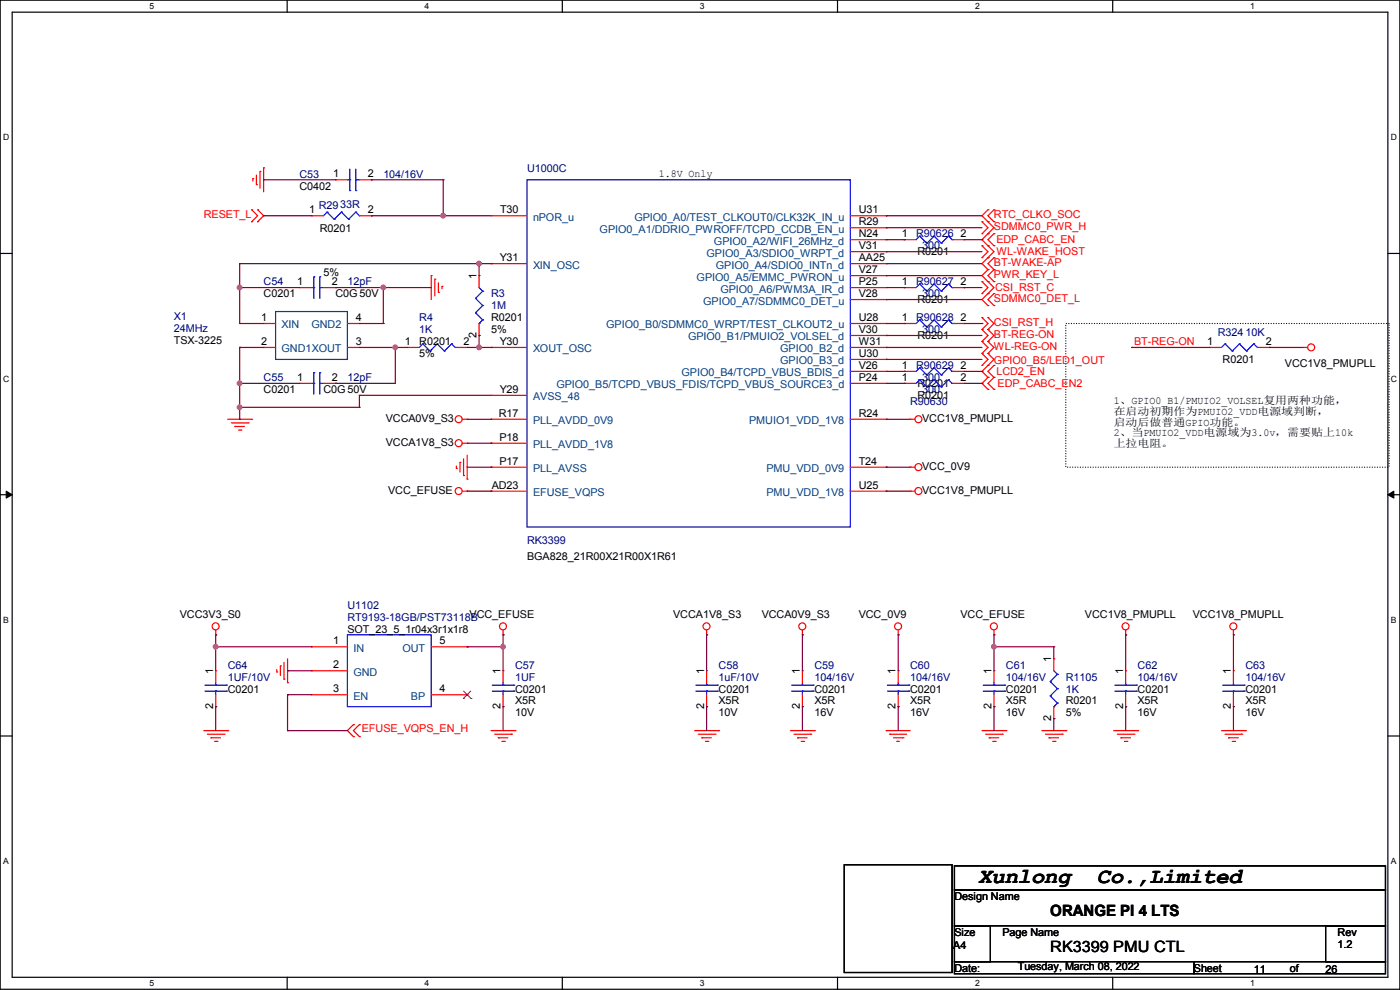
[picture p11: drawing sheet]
<svg xmlns="http://www.w3.org/2000/svg" width="297mm" height="210mm" viewBox="0 0 297 210" stroke-linecap="round" stroke-linejoin="round" font-family="sans-serif">
<g fill="none" stroke="#000" stroke-width=".25">
<path d="M0 0h297v209.8h-297zM2.6 2.6h291.8v204.7h-291.8zM60.9 0v2.6M119.3 0v2.6M177.7 0v2.6M236.1 0v2.6M0 53.8h2.6M294.4 53.8h2.6M0 104.9h2.6M294.4 104.9h2.6M0 156.1h2.6M294.4 156.1h2.6"/>
<path d="M179.1 183.4h22.9v22.9h-22.9zM202.5 183.7h91.4v5.1h-91.4zM202.5 188.8h91.4v7.6h-91.4zM202.5 196.4h7.6v7.6h-7.6zM281.2 196.4h12.7v7.6h-12.7zM60.9 207.3v2.5M119.3 207.3v2.5M177.7 207.3v2.5M202.5 204h50.8v2.5h-50.8zM236.1 207.3v2.5M253.3 204h40.6v2.5h-40.6z"/>
</g>
<path d="M1.3 104.2l1.3 .7-1.3 .8zM294.4 104.9l1.3-.7v1.5z" fill="#000"/>
<path d="M1.3 104.2l1.3 .7-1.3 .8zM294.4 104.9l1.3-.7v1.5z" fill="none" stroke="#000" stroke-width=".21"/>
<path d="M226.1 68.6h68.6v30.5h-68.6z" fill="none" stroke="#000" stroke-width=".25" stroke-dasharray="0 .5"/>
<g fill="none" stroke="#f00" stroke-width=".25">
<path d="M53.6 37.9h.1M53.6 37.9v.5M54.4 39.2h.1M54.4 37.1v2.1M55.2 36.4h.1M55.2 36.4v3.5M55.9 35.6h.1M55.9 35.6v5.1M71.2 38.1h.1M71.2 38.1h2.5M76.2 38.1h2.6M78.8 38.1h.1"/>
<path d="M53.4 44.5h.1M53.4 47h.1M53.4 44.5l1.3 1.3-1.3 1.2M54.7 47h.1M54.7 44.5h.1M54.7 44.5l1.2 1.3-1.2 1.2M66.1 45.8h.1M66.1 45.8h2.5M76.2 45.8h2.6M78.8 45.8h.1M91.5 58.5h.1M91.5 58.5v5"/>
<path d="M92.2 59.2h.1M92.2 59.2v3.6M93 60v2M101.6 58.5h.1M101.6 58.5v2.5M104.2 55.9h.1M104.2 45.8h.1M104.2 55.9h7.6M104.2 45.8h7.6M180.4 50.8h7.6M180.4 55.9h7.6M180.4 45.8h7.6"/>
<path d="M180.4 48.3h7.6M180.4 53.4h7.6M180.4 58.5h7.6M188 45.8h.1M188 48.3h.1M188 50.8h.1M188 55.9h.1M188 53.4h.1M188 58.5h.1M191.8 50.8h.1M191.8 50.8h2.6M202 50.8h2.5"/>
<path d="M204.5 50.8h.1M208.3 49.6h.1M208.3 47h.1M208.3 54.7h.1M208.3 52.1h.1M208.3 59.7h.1M208.3 47l1.3 1.3-1.3 1.3M208.3 52.1l1.3 1.3-1.3 1.3M208.3 59.7l1.3 1.3-1.3 1.3M209.6 47h.1M209.6 44.5h.1M209.6 49.6h.1"/>
<path d="M209.6 57.2h.1M209.6 59.7h.1M209.6 54.7h.1M209.6 52.1h.1M209.6 57.2l-1.3 1.3 2.6 2.5-2.6 2.5 1.3 1.3M209.6 44.5l-1.3 1.3 2.6 2.5-2.6 2.5 2.6 2.6-2.6 2.5 1.3 1.3M210.9 44.5h.1M210.9 47h.1M210.9 59.7h.1M210.9 57.2h.1M210.9 54.7h.1M210.9 52.1h.1"/>
<path d="M210.9 49.6h.1M210.9 44.5l-1.3 1.3 1.3 1.2M210.9 57.2l-1.3 1.3 1.3 1.2M210.9 54.7l-1.3 1.2 1.3 1.3M210.9 49.6l-1.3 1.2 1.3 1.3M55.9 68.6h.1M55.9 73.7h.1M55.9 73.7h2.6M55.9 68.6h2.6M63.5 61h.1M63.5 61h2.6M68.6 61h2.6"/>
<path d="M71.2 61h.1M73.7 73.7h2.5M73.7 68.6h2.5M76.2 73.7h.1M76.2 68.6h.1M86.4 73.7h.1M86.4 73.7h2.5M93 62h.1M93.8 60.7h.1M93.8 60.7v.6M96.6 73.7h2.5M99.1 73.7h.1"/>
<path d="M101.6 71.2h.1M101.6 68.6v2.6M104.2 73.7h.1M104.2 73.7h7.6M180.4 73.7h7.6M180.4 61h7.6M180.4 78.8h7.6M180.4 76.2h7.6M180.4 71.2h7.6M180.4 68.6h7.6M180.4 63.5h7.6M188 78.8h.1"/>
<path d="M188 76.2h.1M188 73.7h.1M188 71.2h.1M188 68.6h.1M188 63.5h.1M188 61h.1M191.8 61h.1M191.8 68.6h.1M191.8 78.8h.1M191.8 61h2.6M191.8 78.8h2.6M191.8 68.6h2.6"/>
<path d="M202 61h2.5M202 78.8h2.5M202 68.6h2.5M204.5 61h.1M204.5 68.6h.1M204.5 78.8h.1M208.3 75h.1M208.3 72.4h.1M208.3 69.9h.1M208.3 67.4h.1M208.3 77.5h.1M208.3 62.3h.1"/>
<path d="M208.3 72.4l1.3 1.3-1.3 1.3M208.3 67.4l1.3 1.2-1.3 1.3M208.3 75l1.3 1.2-1.3 1.3M208.3 69.9l1.3 1.3-1.3 1.2M209.6 64.8h.1M209.6 62.3h.1M209.6 75h.1M209.6 72.4h.1M209.6 69.9h.1M209.6 67.4h.1M209.6 77.5h.1M209.6 72.4l1.3 1.3-1.3 1.3"/>
<path d="M209.6 67.4l1.3 1.2-1.3 1.3M209.6 75l1.3 1.2-2.6 2.6 1.3 1.3M209.6 69.9l1.3 1.3-1.3 1.2M210.9 62.3h.1M210.9 64.8h.1M210.9 77.5h.1M210.9 62.3l-1.3 1.2 1.3 1.3M210.9 77.5l-1.3 1.3 1.3 1.3M256.6 73.7h.1M256.6 73.7h2.5M266.7 73.7h2.6M269.3 73.7h.1"/>
<path d="M276.4 73.7h.1M276.4 73.7h1M48.3 88.9h5.1M49.1 89.7h3.5M49.8 90.5h.1M49.8 90.5h2.1M50.6 91.2h.5M51.1 91.2h.1M52.6 89.7h.1M53.4 88.9h.1M63.5 81.3h.1M63.5 81.3h2.6"/>
<path d="M68.6 81.3h2.6M71.2 81.3h.1M96.8 99.4h.1M96.8 98.8v.6M97.6 98.1h.1M97.6 98.1v2M98.1 94h1M98.1 88.9h1M98.3 97.3v3.6M99.1 94h.1M99.1 88.9h.1M99.1 96.6v5"/>
<path d="M104.2 99.1h.1M104.2 88.9h.1M104.2 94h.1M104.2 83.9h.1M104.2 94h7.6M104.2 99.1h7.6M104.2 88.9h7.6M104.2 83.9h7.6M180.4 99.1h7.6M180.4 88.9h7.6M180.4 81.3h7.6M188 81.3h.1"/>
<path d="M188 88.9h.1M188 99.1h.1M191.8 81.3h.1M191.8 81.3h2.6M193.1 99.1h.1M193.1 88.9h.1M193.1 99.1h1M193.1 88.9h1M202 81.3h2.5M204.5 81.3h.1M209.6 80.1h.1M209.6 82.6h.1"/>
<path d="M209.6 80.1l-1.3 1.2 1.3 1.3M210.9 80.1h.1M210.9 82.6h.1M210.9 80.1l-1.3 1.2 1.3 1.3M98.1 104.2h1M98.3 100.9h.1M99.1 101.6h.1M99.1 104.2h.1M104.2 104.2h.1M104.2 104.2h7.6M180.4 104.2h7.6M188 104.2h.1"/>
<path d="M193.1 104.2h.1M193.1 104.2h1M45.8 134.7h.1M45.8 133.6v1.1M61 139.7v5.1M66.1 137.2h.1M66.1 137.2h7.6M91.5 137.2h7.6M99.1 137.2h.1M106.7 134.7h.1M106.7 133.6v1.1M149.9 134.7h.1"/>
<path d="M149.9 133.6v1.1M170.2 134.7h.1M170.2 133.6v1.1M190.5 134.7h.1M190.5 133.6v1.1M210.9 134.7h.1M210.9 133.6v1.1M223.6 139.7h.1M223.6 139.7v2.6M238.8 134.7h.1M238.8 133.6v1.1M261.7 134.7h.1"/>
<path d="M261.7 133.6v1.1M43.2 155h5.1M44 155.7h3.5M44.7 156.5h.1M44.7 156.5h2.1M45.5 157.3h.5M45.8 142.3h.1M45.8 149.9h.1M45.8 142.3v2.5M45.8 147.4v2.5M46 157.3h.1M47.5 155.7h.1"/>
<path d="M48.3 155h.1M58.7 142.5h.1M58.7 142v.5M59.5 141.3h.1M59.5 141.3v2M60.2 144.1h.1M60.2 140.5v3.6M61 144.8h.1M66.1 142.3h.1M66.1 147.4h.1M66.1 142.3h7.6M66.1 147.4h7.6"/>
<path d="M75 153.7h.1M75 156.3h.1M75 153.7l-1.3 1.3 1.3 1.3M76.2 156.3h.1M76.2 153.7h.1M76.2 153.7l-1.2 1.3 1.2 1.3M91.5 147.4h7.6M99.1 147.4h.1M104.2 155h5.1M104.9 155.7h3.6M105.7 156.5h.1M105.7 156.5h2"/>
<path d="M106.5 157.3h.5M106.7 142.3h.1M106.7 149.9h.1M106.7 142.3v2.5M106.7 147.4v2.5M107 157.3h.1M108.5 155.7h.1M109.3 155h.1M147.4 155h5M148.1 155.7h3.6M148.9 156.5h.1M148.9 156.5h2"/>
<path d="M149.6 157.3h.6M149.9 142.3h.1M149.9 149.9h.1M149.9 142.3v2.5M149.9 147.4v2.5M150.2 157.3h.1M151.7 155.7h.1M152.4 155h.1M167.7 155h5.1M168.4 155.7h3.6M169.2 156.5h.1M169.2 156.5h2"/>
<path d="M170 157.3h.5M170.2 142.3h.1M170.2 149.9h.1M170.2 142.3v2.5M170.2 147.4v2.5M170.5 157.3h.1M172 155.7h.1M172.8 155h.1M188 155h.1M188 155h5.1M188.8 155.7h.1M188.8 155.7h3.5"/>
<path d="M189.5 156.5h2.1M190.3 157.3h.1M190.3 157.3h.5M190.5 142.3h.1M190.5 149.9h.1M190.5 142.3v2.5M190.5 147.4v2.5M191.6 156.5h.1M208.3 155h5.1M209.1 155.7h3.5M209.8 156.5h.1M209.8 156.5h2.1"/>
<path d="M210.6 157.3h.5M210.9 142.3h.1M210.9 149.9h.1M210.9 142.3v2.5M210.9 147.4v2.5M211.1 157.3h.1M212.6 155.7h.1M213.4 155h.1M221 155h5.1M221.8 155.7h3.5M222.5 156.5h.1M222.5 156.5h2.1"/>
<path d="M223.3 157.3h.5M223.6 152.4h.1M223.6 149.9v2.5M223.8 157.3h.1M225.3 155.7h.1M226.1 155h.1M236.3 155h5M237 155.7h3.6M237.8 156.5h.1M237.8 156.5h2M238.5 157.3h.6M238.8 142.3h.1"/>
<path d="M238.8 149.9h.1M238.8 142.3v2.5M238.8 147.4v2.5M239.1 157.3h.1M240.6 155.7h.1M241.3 155h.1M259.1 155h5.1M259.9 155.7h3.5M260.6 156.5h.1M260.6 156.5h2.1M261.4 157.3h.5M261.7 142.3h.1"/>
<path d="M261.7 149.9h.1M261.7 142.3v2.5M261.7 147.4v2.5M261.9 157.3h.1M263.4 155.7h.1M264.2 155h.1"/>
<circle cx="278.2" cy="73.7" r=".74"/>
<circle cx="97.3" cy="88.9" r=".74"/>
<circle cx="97.3" cy="94" r=".74"/>
<circle cx="194.8" cy="88.9" r=".74"/>
<circle cx="194.8" cy="99.1" r=".74"/>
<circle cx="97.3" cy="104.2" r=".74"/>
<circle cx="194.8" cy="104.2" r=".74"/>
<circle cx="45.7" cy="132.9" r=".74"/>
<circle cx="106.7" cy="132.9" r=".74"/>
<circle cx="149.9" cy="132.9" r=".74"/>
<circle cx="170.2" cy="132.9" r=".74"/>
<circle cx="190.5" cy="132.9" r=".74"/>
<circle cx="210.8" cy="132.9" r=".74"/>
<circle cx="238.8" cy="132.9" r=".74"/>
<circle cx="261.6" cy="132.9" r=".74"/>
</g>
<g fill="none" stroke="#00f" stroke-width=".25">
<path d="M73.7 38.1h.5M74.2 38.1h.1M74.2 35.9v4.5M75.5 38.1h.1M75.5 38.1h.7M75.5 35.9v4.5M111.8 38.1h68.6v73.7h-68.6zM66.6 58.7h.1M66.6 58.7v4.6M67.9 58.7h.1M67.9 58.7v4.6M69.4 45h.1"/>
<path d="M69.4 45l-.8 .8M69.4 45l1.5 1.5M70.9 46.5h.1M72.4 45h.1M72.4 45l-1.5 1.5M72.4 45l1.6 1.5M74 46.5h.1M74.2 40.4h.1M75.5 40.4h.1M75.5 45h.1M75.5 45l-1.5 1.5M75.5 45l.7 .8"/>
<path d="M76.2 45.8h.1M195.1 50.1h.1M195.1 50.1l-.7 .7M195.1 50.1l1.5 1.5M196.6 51.6h.1M198.2 50.1h.1M198.2 50.1l-1.6 1.5M198.2 50.1l1.5 1.5M199.7 51.6h.1M201.2 50.1h.1M201.2 50.1l-1.5 1.5M201.2 50.1l.8 .7"/>
<path d="M202 50.8h.1M58.5 66.1h15.2v10.1h-15.2zM66.1 61h.5M66.6 61h.1M66.6 79h.1M66.6 79v4.6M67.9 61h.1M67.9 79h.1M67.9 61h.7M67.9 79v4.6M89.7 72.9h.1M89.7 72.9l-.8 .8"/>
<path d="M89.7 72.9l1.5 1.6M91.2 74.5h.1M92.8 72.9h.1M92.8 72.9l-1.6 1.6M92.8 72.9l1.5 1.6M94.3 74.5h.1M95.8 72.9h.1M95.8 72.9l-1.5 1.6M95.8 72.9l.8 .8M96.6 73.7h.1M100.9 63.3h.1M100.9 66.3h.1"/>
<path d="M100.9 63.3l1.5 1.5M100.9 66.3l1.5 1.6M101.6 68.6h.1M101.6 61l.8 .8M102.4 61.8h.1M102.4 64.8h.1M102.4 67.9h.1M102.4 61.8l-1.5 1.5M102.4 64.8l-1.5 1.5M102.4 67.9l-.8 .7M195.1 60.2h.1M195.1 67.9h.1"/>
<path d="M195.1 78h.1M195.1 60.2l-.7 .8M195.1 60.2l1.5 1.6M195.1 67.9l-.7 .7M195.1 67.9l1.5 1.5M195.1 78l-.7 .8M195.1 78l1.5 1.5M196.6 61.8h.1M196.6 69.4h.1M196.6 79.5h.1M198.2 60.2h.1M198.2 67.9h.1"/>
<path d="M198.2 78h.1M198.2 60.2l-1.6 1.6M198.2 60.2l1.5 1.6M198.2 67.9l-1.6 1.5M198.2 67.9l1.5 1.5M198.2 78l-1.6 1.5M198.2 78l1.5 1.5M199.7 61.8h.1M199.7 69.4h.1M199.7 79.5h.1M201.2 60.2h.1M201.2 67.9h.1"/>
<path d="M201.2 78h.1M201.2 60.2l-1.5 1.6M201.2 60.2l.8 .8M201.2 67.9l-1.5 1.5M201.2 67.9l.8 .7M201.2 78l-1.5 1.5M201.2 78l.8 .8M202 61h.1M202 68.6h.1M202 78.8h.1M259.9 72.9h.1M259.9 72.9l-.8 .8"/>
<path d="M259.9 72.9l1.5 1.6M261.4 74.5h.1M262.9 72.9h.1M262.9 72.9l-1.5 1.6M262.9 72.9l1.6 1.6M264.5 74.5h.1M266 72.9h.1M266 72.9l-1.5 1.6M266 72.9l.7 .8M266.7 73.7h.1M66.1 81.3h.5M66.6 81.3h.1"/>
<path d="M67.9 81.3h.1M67.9 81.3h.7M195.1 80.6h.1M195.1 80.6l-.7 .7M195.1 80.6l1.5 1.5M196.6 82.1h.1M198.2 80.6h.1M198.2 80.6l-1.6 1.5M198.2 80.6l1.5 1.5M199.7 82.1h.1M201.2 80.6h.1M201.2 80.6l-1.5 1.5"/>
<path d="M201.2 80.6l.8 .7M202 81.3h.1M73.7 134.7h17.8v15.2h-17.8zM43.5 146.6h4.5M43.5 145.3h4.5M45.8 145.3h.1M45.8 146.6h.1M45.8 144.8v.5M45.8 146.6v.8M48 146.6h.1M48 145.3h.1M104.4 146.6h4.6"/>
<path d="M104.4 145.3h4.6M106.7 145.3h.1M106.7 146.6h.1M106.7 144.8v.5M106.7 146.6v.8M109 146.6h.1M109 145.3h.1M147.6 146.6h4.6M147.6 145.3h4.6M149.9 145.3h.1M149.9 146.6h.1M149.9 144.8v.5"/>
<path d="M149.9 146.6v.8M152.2 146.6h.1M152.2 145.3h.1M167.9 146.6h4.6M167.9 145.3h4.6M170.2 145.3h.1M170.2 146.6h.1M170.2 144.8v.5M170.2 146.6v.8M172.5 146.6h.1M172.5 145.3h.1M188.3 146.6h4.5"/>
<path d="M188.3 145.3h4.5M190.5 145.3h.1M190.5 146.6h.1M190.5 144.8v.5M190.5 146.6v.8M192.8 146.6h.1M192.8 145.3h.1M208.6 146.6h4.5M208.6 145.3h4.5M210.9 145.3h.1M210.9 146.6h.1M210.9 144.8v.5"/>
<path d="M210.9 146.6v.8M213.1 146.6h.1M213.1 145.3h.1M222.8 144.6h.1M222.8 147.6h.1M222.8 144.6l1.5 1.5M222.8 147.6l1.5 1.5M223.6 149.9h.1M223.6 142.3l.7 .7M224.3 143h.1M224.3 146.1h.1M224.3 149.1h.1"/>
<path d="M224.3 143l-1.5 1.6M224.3 146.1l-1.5 1.5M224.3 149.1l-.7 .8M236.5 146.6h4.6M236.5 145.3h4.6M238.8 145.3h.1M238.8 146.6h.1M238.8 144.8v.5M238.8 146.6v.8M241.1 146.6h.1M241.1 145.3h.1M259.4 146.6h4.5"/>
<path d="M259.4 145.3h4.5M261.7 145.3h.1M261.7 146.6h.1M261.7 144.8v.5M261.7 146.6v.8M263.9 146.6h.1M263.9 145.3h.1"/>
</g>
<path d="M98.3 148.2h.1M98.3 146.6l1.6 1.6M99.9 146.6l-1.6 1.6M99.9 148.2h.1" fill="none" stroke="#804000" stroke-width=".21"/>
<path d="M99.1 73.7h2.5M101.6 71.2h.1M101.6 73.7h.1M101.6 71.2v2.5M170.2 134.7h.1M170.2 134.7v7.6M190.5 134.7h.1M190.5 134.7v7.6M170.2 149.9h.1M170.2 149.9v5.1M190.5 149.9h.1M190.5 149.9v5.1" fill="none" stroke="#800040" stroke-width=".25"/>
<circle cx="101.6" cy="73.7" r=".49" fill="#f0f"/>
<circle cx="101.6" cy="73.7" r=".49" fill="none" stroke="#f0f" stroke-width=".25"/>
<path d="M76.2 73.7h10.2M83.9 73.7h.1M99.1 99.1h5.1M104.2 99.1h.1" fill="none" stroke="#800040" stroke-width=".25"/>
<circle cx="83.8" cy="73.7" r=".49" fill="#f0f"/>
<circle cx="83.8" cy="73.7" r=".49" fill="none" stroke="#f0f" stroke-width=".25"/>
<path d="M50.8 55.9h50.8M101.6 55.9h.1M71.2 81.3h.1M71.2 81.3h12.7" fill="none" stroke="#800040" stroke-width=".25"/>
<circle cx="101.6" cy="55.9" r=".49" fill="#f0f"/>
<circle cx="101.6" cy="55.9" r=".49" fill="none" stroke="#f0f" stroke-width=".25"/>
<path d="M50.8 73.7h.1M50.8 73.7v7.6M83.9 73.7h.1M83.9 73.7v7.6M50.8 81.3h.1M50.8 81.3h12.7" fill="none" stroke="#800040" stroke-width=".25"/>
<circle cx="50.8" cy="81.3" r=".49" fill="#f0f"/>
<circle cx="50.8" cy="81.3" r=".49" fill="none" stroke="#f0f" stroke-width=".25"/>
<path d="M50.8 61h.1M50.8 61v7.6" fill="none" stroke="#800040" stroke-width=".25"/>
<circle cx="50.8" cy="61" r=".49" fill="#f0f"/>
<circle cx="50.8" cy="61" r=".49" fill="none" stroke="#f0f" stroke-width=".25"/>
<path d="M50.8 55.9h.1M50.8 55.9v5.1M50.8 61h.1M50.8 61h12.7M71.2 61h.1M71.2 61h10.1" fill="none" stroke="#800040" stroke-width=".25"/>
<circle cx="81.3" cy="61" r=".49" fill="#f0f"/>
<circle cx="81.3" cy="61" r=".49" fill="none" stroke="#f0f" stroke-width=".25"/>
<g fill="none" stroke="#800040" stroke-width=".25">
<path d="M55.9 38.1h.1M55.9 38.1h15.3M78.8 38.1h.1M78.8 38.1h15.2M94 38.1h.1M94 38.1v7.7M94 45.8h.1M94 45.8h10.2M101.6 55.9h.1M101.6 55.9v2.6M101.6 55.9h2.6M104.2 55.9h.1"/>
<path d="M188 45.8h.1M188 58.5h.1M188 45.8h20.3M188 58.5h20.3M81.3 61h.1M81.3 61h10.2M188 63.5h.1M188 63.5h20.3"/>
</g>
<circle cx="94" cy="45.7" r=".49" fill="#f0f"/>
<circle cx="94" cy="45.7" r=".49" fill="none" stroke="#f0f" stroke-width=".25"/>
<g fill="none" stroke="#800040" stroke-width=".25">
<path d="M188 48.3h.1M188 48.3h20.3M50.8 73.7h.1M50.8 68.6h.1M50.8 68.6h5.1M50.8 73.7h5.1M76.2 68.6h5.1M81.3 68.6h.1M81.3 61h.1M81.3 61v7.6M188 71.2h.1M188 71.2h20.3"/>
<path d="M50.8 86.4h.1M50.8 81.3v5.1M99.1 94h5.1M99.1 88.9h5.1M104.2 94h.1M104.2 88.9h.1M188 99.1h.1M188 88.9h.1M188 99.1h5.1M188 88.9h5.1M99.1 104.2h5.1M104.2 104.2h.1"/>
<path d="M188 104.2h.1M188 104.2h5.1M149.9 134.7h.1M149.9 134.7v7.6M210.9 134.7h.1M210.9 137.2h.1M210.9 134.7v2.5M210.9 137.2h12.7M238.8 134.7h.1M238.8 134.7v7.6M149.9 149.9h.1M149.9 149.9v5.1"/>
<path d="M210.9 149.9h.1M210.9 149.9v5.1M238.8 149.9h.1M238.8 149.9v5.1"/>
</g>
<circle cx="210.8" cy="137.2" r=".49" fill="#f0f"/>
<circle cx="210.8" cy="137.2" r=".49" fill="none" stroke="#f0f" stroke-width=".25"/>
<path d="M50.8 86.4h.1M50.8 86.4h25.4M76.2 83.9h.1M76.2 86.4h.1M76.2 83.9h28M76.2 83.9v2.5M210.9 137.2h.1M210.9 137.2v5.1M223.6 137.2h.1M223.6 137.2v2.5M223.6 152.4h.1M223.6 152.4v2.6" fill="none" stroke="#800040" stroke-width=".25"/>
<circle cx="50.8" cy="86.4" r=".49" fill="#f0f"/>
<circle cx="50.8" cy="86.4" r=".49" fill="none" stroke="#f0f" stroke-width=".25"/>
<g fill="none" stroke="#800040" stroke-width=".25">
<path d="M50.8 88.9h.1M50.8 86.4v2.5M45.8 137.2h.1M45.8 137.2v5.1M45.8 137.2h20.3M261.7 134.7h.1M261.7 134.7v7.6M61 155h.1M61 147.4h.1M61 155h12.7M61 147.4h5.1M61 147.4v7.6"/>
<path d="M261.7 149.9h.1M261.7 149.9v5.1"/>
</g>
<circle cx="45.7" cy="137.2" r=".49" fill="#f0f"/>
<circle cx="45.7" cy="137.2" r=".49" fill="none" stroke="#f0f" stroke-width=".25"/>
<path d="M99.1 137.2h.1M99.1 137.2h7.6M106.7 137.2h.1M106.7 134.7h.1M106.7 134.7v7.6M45.8 149.9h.1M45.8 149.9v5.1M61 142.3h.1M61 142.3h5.1M106.7 149.9h.1M106.7 149.9v5.1" fill="none" stroke="#800040" stroke-width=".25"/>
<circle cx="106.7" cy="137.2" r=".49" fill="#f0f"/>
<circle cx="106.7" cy="137.2" r=".49" fill="none" stroke="#f0f" stroke-width=".25"/>
<g fill="none" stroke="#800040" stroke-width=".25">
<path d="M55.9 45.8h.1M55.9 45.8h10.2M78.8 45.8h.1M78.8 45.8h15.2M188 55.9h.1M188 53.4h.1M188 55.9h20.3M188 53.4h20.3M188 50.8h3.8M191.8 50.8h.1M204.5 50.8h3.8M208.3 50.8h.1"/>
<path d="M101.6 73.7h2.6M104.2 73.7h.1M188 73.7h.1M188 76.2h.1M188 73.7h20.3M188 68.6h3.8M188 76.2h20.3M188 78.8h3.8M188 61h3.8M191.8 68.6h.1M191.8 78.8h.1M191.8 61h.1"/>
<path d="M204.5 61h.1M204.5 68.6h3.8M204.5 78.8h3.8M204.5 61h3.8M208.3 68.6h.1M208.3 78.8h.1M240.1 73.7h.1M240.1 73.7h16.5M269.3 73.7h.1M269.3 73.7h7.1M188 81.3h3.8M191.8 81.3h.1"/>
<path d="M204.5 81.3h3.8M208.3 81.3h.1M45.8 134.7h.1M45.8 134.7v2.5"/>
</g>
<circle cx="101.6" cy="73.7" r=".49" fill="#f0f"/>
<circle cx="101.6" cy="73.7" r=".49" fill="none" stroke="#f0f" stroke-width=".25"/>
<circle cx="83.8" cy="73.7" r=".49" fill="#f0f"/>
<circle cx="83.8" cy="73.7" r=".49" fill="none" stroke="#f0f" stroke-width=".25"/>
<circle cx="101.6" cy="55.9" r=".49" fill="#f0f"/>
<circle cx="101.6" cy="55.9" r=".49" fill="none" stroke="#f0f" stroke-width=".25"/>
<circle cx="50.8" cy="81.3" r=".49" fill="#f0f"/>
<circle cx="50.8" cy="81.3" r=".49" fill="none" stroke="#f0f" stroke-width=".25"/>
<circle cx="50.8" cy="61" r=".49" fill="#f0f"/>
<circle cx="50.8" cy="61" r=".49" fill="none" stroke="#f0f" stroke-width=".25"/>
<circle cx="81.3" cy="61" r=".49" fill="#f0f"/>
<circle cx="81.3" cy="61" r=".49" fill="none" stroke="#f0f" stroke-width=".25"/>
<circle cx="94" cy="45.7" r=".49" fill="#f0f"/>
<circle cx="94" cy="45.7" r=".49" fill="none" stroke="#f0f" stroke-width=".25"/>
<circle cx="210.8" cy="137.2" r=".49" fill="#f0f"/>
<circle cx="210.8" cy="137.2" r=".49" fill="none" stroke="#f0f" stroke-width=".25"/>
<circle cx="50.8" cy="86.4" r=".49" fill="#f0f"/>
<circle cx="50.8" cy="86.4" r=".49" fill="none" stroke="#f0f" stroke-width=".25"/>
<circle cx="45.7" cy="137.2" r=".49" fill="#f0f"/>
<circle cx="45.7" cy="137.2" r=".49" fill="none" stroke="#f0f" stroke-width=".25"/>
<circle cx="106.7" cy="137.2" r=".49" fill="#f0f"/>
<circle cx="106.7" cy="137.2" r=".49" fill="none" stroke="#f0f" stroke-width=".25"/>
<g font-size="4.6">
<text x="207.6" y="187.3">Xunlong</text>
<text x="232.7" y="187.3">Co.,Limited</text>
</g>
<g font-size="3.3">
<text x="222.8" y="194.4">ORANGE PI 4 LTS</text>
<text x="222.8" y="201.9">RK3399 PMU CTL</text>
</g>
<g font-size="2.3" fill="#000080">
<text x="63.5" y="37.7">C53</text>
<text x="81.3" y="37.7">104/16V</text>
<text x="111.8" y="36.4">U1000C</text>
<text x="67.6" y="44.3">R2933R</text>
<text x="194.4" y="50.4">R90626</text>
<text x="195.6" y="52.9">300</text>
<text x="55.9" y="60.5">C54</text>
<text x="73.7" y="60.5">12pF</text>
<text x="104.2" y="63.1">R3</text>
<text x="104.2" y="65.6">1M</text>
<text x="194.4" y="60.5">R90627</text>
<text x="195.6" y="63.1">300</text>
<text x="36.9" y="67.9">X1</text>
<text x="36.9" y="70.4">24MHz</text>
<text x="88.9" y="68.2">R4</text>
<text x="88.9" y="70.7">1K</text>
<text x="194.4" y="68.2">R90628</text>
<text x="195.6" y="70.7">300</text>
<text x="258.4" y="71.2">R32410K</text>
<text x="55.9" y="80.9">C55</text>
<text x="73.7" y="80.9">12pF</text>
<text x="194.4" y="78.3">R90629</text>
<text x="195.6" y="80.9">300</text>
<text x="195.6" y="83.4">300</text>
<text x="193.1" y="85.9">R90630</text>
<text x="111.8" y="115.4">RK3399</text>
<text x="73.7" y="129.1">U1102</text>
<text x="73.7" y="131.7">RT9193-18GB/PST73118VCC_EFUSE</text>
<text x="99.9" y="131.7">B</text>
<text x="48.3" y="141.8">C64</text>
<text x="109.3" y="141.8">C57</text>
<text x="152.4" y="141.8">C58</text>
<text x="172.8" y="141.8">C59</text>
<text x="193.1" y="141.8">C60</text>
<text x="213.4" y="141.8">C61</text>
<text x="241.3" y="141.8">C62</text>
<text x="264.2" y="141.8">C63</text>
<text x="48.3" y="144.4">1UF/10V</text>
<text x="109.3" y="144.4">1UF</text>
<text x="152.4" y="144.4">1uF/10V</text>
<text x="172.8" y="144.4">104/16V</text>
<text x="193.1" y="144.4">104/16V</text>
<text x="213.4" y="144.4">104/16V</text>
<text x="226.1" y="144.4">R1105</text>
<text x="226.1" y="146.9">1K</text>
<text x="241.3" y="144.4">104/16V</text>
<text x="264.2" y="144.4">104/16V</text>
</g>
<g font-size="2.3">
<text x="63.5" y="40.2">C0402</text>
<text x="70.7" y="37.6">1</text>
<text x="78" y="37.6">2</text>
<text x="139.7" y="37.5">1.8V Only</text>
<text x="65.6" y="45.2">1</text>
<text x="78" y="45.2">2</text>
<text x="106.1" y="45.2">T30</text>
<text x="182.2" y="45.2">U31</text>
<text x="182.2" y="47.8">R29</text>
<text x="67.9" y="49.1">R0201</text>
<text x="182.2" y="50.3">N24</text>
<text x="182.2" y="52.8">V31</text>
<text x="191.3" y="50.3">1</text>
<text x="203.8" y="50.3">2</text>
<text x="68.6" y="58.5">5%</text>
<text x="101.1" y="59.2" transform="rotate(-90 101.1 59.2)">1</text>
<text x="106" y="55.4">Y31</text>
<text x="182.2" y="55.4">AA25</text>
<text x="182.2" y="57.9">V27</text>
<text x="194.6" y="54.2">R0201</text>
<text x="55.9" y="63.1">C0201</text>
<text x="63" y="60.5">1</text>
<text x="70.4" y="60.5">2</text>
<text x="71.2" y="63.1">C0G50V</text>
<text x="182.2" y="63">V28</text>
<text x="182.2" y="60.5">P25</text>
<text x="191.3" y="60.5">1</text>
<text x="194.6" y="64.3">R0201</text>
<text x="203.8" y="60.5">2</text>
<text x="55.4" y="68.1">1</text>
<text x="75.5" y="68.1">4</text>
<text x="101.1" y="71.7" transform="rotate(-90 101.1 71.7)">2</text>
<text x="104.2" y="68.2">R0201</text>
<text x="104.2" y="70.7">5%</text>
<text x="182.2" y="70.6">V30</text>
<text x="182.2" y="68.1">U28</text>
<text x="191.3" y="68.1">1</text>
<text x="194.6" y="72">R0201</text>
<text x="203.8" y="68.1">2</text>
<text x="36.9" y="73">TSX-3225</text>
<text x="55.4" y="73.2">2</text>
<text x="75.5" y="73.2">3</text>
<text x="85.9" y="73.2">1</text>
<text x="88.9" y="73.2">R0201</text>
<text x="88.9" y="75.8">5%</text>
<text x="98.3" y="73.2">2</text>
<text x="106" y="73.2">Y30</text>
<text x="182.2" y="75.7">U30</text>
<text x="182.2" y="73.2">W31</text>
<text x="256.1" y="73.2">1</text>
<text x="259.4" y="77">R0201</text>
<text x="268.5" y="73.2">2</text>
<text x="272.6" y="77.8">VCC1V8_PMUPLL</text>
<text x="55.9" y="83.4">C0201</text>
<text x="63" y="80.8">1</text>
<text x="68.6" y="83.4">C0G50V</text>
<text x="70.4" y="80.8">2</text>
<text x="106" y="83.3">Y29</text>
<text x="182.2" y="78.2">V26</text>
<text x="182.2" y="80.8">P24</text>
<text x="191.3" y="78.2">1</text>
<text x="191.3" y="80.8">1</text>
<text x="194.6" y="82.1">R0201</text>
<text x="203.8" y="78.2">2</text>
<text x="203.8" y="80.8">2</text>
<text x="81.8" y="89.5">VCCA0V9_S3</text>
<text x="105.8" y="88.4">R17</text>
<text x="182.2" y="88.4">R24</text>
<text x="194.6" y="84.7">R0201</text>
<text x="195.6" y="89.5">VCC1V8_PMUPLL</text>
<text x="236.3" y="85.7">1、GPIO0_B1/PMUIO2_VOLSEL复用两种功能，</text>
<text x="236.3" y="88">在启动初期作为PMUIO2_VDD电源域判断，</text>
<text x="81.8" y="94.6">VCCA1V8_S3</text>
<text x="106" y="93.5">P18</text>
<text x="236.3" y="90.3">启动后做普通GPIO功能。</text>
<text x="236.3" y="92.6">2、当PMUIO2_VDD电源域为3.0v，需要贴上10k</text>
<text x="236.3" y="94.9">上拉电阻。</text>
<text x="106" y="98.6">P17</text>
<text x="182.2" y="98.6">T24</text>
<text x="195.6" y="99.7">VCC_0V9</text>
<text x="82.3" y="104.7">VCC_EFUSE</text>
<text x="104.3" y="103.6">AD23</text>
<text x="182.2" y="103.6">U25</text>
<text x="195.6" y="104.7">VCC1V8_PMUPLL</text>
<text x="111.8" y="118.7">BGA828_21R00X21R00X1R61</text>
<text x="38.1" y="131.1">VCC3V3_S0</text>
<text x="142.8" y="131.1">VCCA1V8_S3</text>
<text x="161.6" y="131.1">VCCA0V9_S3</text>
<text x="182.2" y="131.1">VCC_0V9</text>
<text x="203.8" y="131.1">VCC_EFUSE</text>
<text x="230.2" y="131.1">VCC1V8_PMUPLL</text>
<text x="253" y="131.1">VCC1V8_PMUPLL</text>
<text x="70.7" y="136.7">1</text>
<text x="73.7" y="134.2">SOT_23_5_1r04x3r1x1r8</text>
<text x="93.3" y="136.7">5</text>
<text x="45.2" y="143" transform="rotate(-90 45.2 143)">1</text>
<text x="70.7" y="141.7">2</text>
<text x="106.2" y="143" transform="rotate(-90 106.2 143)">1</text>
<text x="149.4" y="143" transform="rotate(-90 149.4 143)">1</text>
<text x="169.7" y="143" transform="rotate(-90 169.7 143)">1</text>
<text x="190" y="143" transform="rotate(-90 190 143)">1</text>
<text x="210.3" y="143" transform="rotate(-90 210.3 143)">1</text>
<text x="223" y="140.5" transform="rotate(-90 223 140.5)">1</text>
<text x="238.3" y="143" transform="rotate(-90 238.3 143)">1</text>
<text x="261.1" y="143" transform="rotate(-90 261.1 143)">1</text>
<text x="48.3" y="146.9">C0201</text>
<text x="70.7" y="146.8">3</text>
<text x="93.3" y="146.8">4</text>
<text x="109.3" y="146.9">C0201</text>
<text x="109.3" y="149.4">X5R</text>
<text x="152.4" y="146.9">C0201</text>
<text x="152.4" y="149.4">X5R</text>
<text x="172.8" y="146.9">C0201</text>
<text x="172.8" y="149.4">X5R</text>
<text x="193.1" y="146.9">C0201</text>
<text x="193.1" y="149.4">X5R</text>
<text x="213.4" y="146.9">C0201</text>
<text x="213.4" y="149.4">X5R</text>
<text x="226.1" y="149.4">R0201</text>
<text x="241.3" y="146.9">C0201</text>
<text x="241.3" y="149.4">X5R</text>
<text x="264.2" y="146.9">C0201</text>
<text x="264.2" y="149.4">X5R</text>
<text x="45.2" y="150.4" transform="rotate(-90 45.2 150.4)">2</text>
<text x="106.2" y="150.4" transform="rotate(-90 106.2 150.4)">2</text>
<text x="109.3" y="152">10V</text>
<text x="149.4" y="150.4" transform="rotate(-90 149.4 150.4)">2</text>
<text x="152.4" y="152">10V</text>
<text x="169.7" y="150.4" transform="rotate(-90 169.7 150.4)">2</text>
<text x="172.8" y="152">16V</text>
<text x="190" y="150.4" transform="rotate(-90 190 150.4)">2</text>
<text x="193.1" y="152">16V</text>
<text x="210.3" y="150.4" transform="rotate(-90 210.3 150.4)">2</text>
<text x="213.4" y="152">16V</text>
<text x="223" y="153" transform="rotate(-90 223 153)">2</text>
<text x="226.1" y="152">5%</text>
<text x="238.3" y="150.4" transform="rotate(-90 238.3 150.4)">2</text>
<text x="241.3" y="152">16V</text>
<text x="261.1" y="150.4" transform="rotate(-90 261.1 150.4)">2</text>
<text x="264.2" y="152">16V</text>
<text x="202.5" y="190.8">Design Name</text>
<text x="202.2" y="201.3">A4</text>
<text x="202.5" y="198.5">Size</text>
<text x="212.6" y="198.5">Page Name</text>
<text x="283.8" y="198.5">Rev</text>
<text x="283.8" y="201">1.2</text>
<text x="202.5" y="206.1">Date:</text>
<text x="215.9" y="205.8">Tuesday, March 08, 2022</text>
<text x="253.3" y="206.1">Sheet</text>
<text x="266" y="206.3">11</text>
<text x="273.6" y="206.1">of</text>
<text x="281.2" y="206.3">26</text>
</g>
<g font-size="2.3" fill="#f00">
<text x="43.2" y="46.3">RESET_L</text>
<text x="210.9" y="46.3">RTC_CLKO_SOC</text>
<text x="210.9" y="48.9">SDMMC0_PWR_H</text>
<text x="211.4" y="51.6">EDP_CABC_EN</text>
<text x="210.9" y="59">PWR_KEY_L</text>
<text x="210.9" y="56.5">BT-WAKE-AP</text>
<text x="211.4" y="54.2">WL-WAKE_HOST</text>
<text x="210.9" y="64.1">SDMMC0_DET_L</text>
<text x="211.1" y="61.8">CSI_RST_C</text>
<text x="210.9" y="69.2">CSI_RST_H</text>
<text x="210.9" y="71.7">BT-REG-ON</text>
<text x="210.9" y="74.3">WL-REG-ON</text>
<text x="210.9" y="77.3">GPIO0_B5/LED1_OUT</text>
<text x="240.6" y="73.2">BT-REG-ON</text>
<text x="211.4" y="79.6">LCD2_EN</text>
<text x="211.6" y="82.1">EDP_CABC_E</text>
<text x="226.7" y="82.1">N2</text>
<text x="76.8" y="155.3">EFUSE_VQPS_EN_H</text>
</g>
<g font-size="2.3" fill="#004080">
<text x="113.1" y="46.8">nPOR_u</text>
<text x="134.6" y="46.8">GPIO0_A0/TEST_CLKOUT0/CLK32K_IN_u</text>
<text x="127.2" y="49.4">GPIO0_A1/DDRIO_PWROFF/TCPD_CCDB_EN_u</text>
<text x="151.5" y="51.9">GPIO0_A2/WIFI_26MHz_d</text>
<text x="113.1" y="57">XIN_OSC</text>
<text x="147.8" y="59.5">GPIO0_A5/EMMC_PWRON_u</text>
<text x="149.9" y="54.4">GPIO0_A3/SDIO0_WRPT_d</text>
<text x="151.8" y="57">GPIO0_A4/SDIO0_INTn_d</text>
<text x="149.2" y="64.6">GPIO0_A7/SDMMC0_DET_u</text>
<text x="152.8" y="62.1">GPIO0_A6/PWM3A_IR_d</text>
<text x="59.7" y="69.7">XIN</text>
<text x="66.1" y="69.7">GND2</text>
<text x="128.6" y="69.7">GPIO0_B0/SDMMC0_WRPT/TEST_CLKOUT2_u</text>
<text x="59.7" y="74.8">GND1XOUT</text>
<text x="113.1" y="74.8">XOUT_OSC</text>
<text x="146" y="72.2">GPIO0_B1/PMUIO2_VOLSEL_d</text>
<text x="165.5" y="77.3">GPIO0_B3_d</text>
<text x="165.5" y="74.8">GPIO0_B2_d</text>
<text x="118" y="82.4">GPIO0_B5/TCPD_VBUS_FDIS/TCPD_VBUS_SOURCE3_d</text>
<text x="144.6" y="79.8">GPIO0_B4/TCPD_VBUS_BDIS_d</text>
<text x="113.1" y="84.9">AVSS_48</text>
<text x="113.1" y="90">PLL_AVDD_0V9</text>
<text x="113.1" y="95.1">PLL_AVDD_1V8</text>
<text x="158.9" y="90">PMUIO1_VDD_1V8</text>
<text x="113.1" y="100.2">PLL_AVSS</text>
<text x="162.6" y="100.2">PMU_VDD_0V9</text>
<text x="113.1" y="105.2">EFUSE_VQPS</text>
<text x="162.6" y="105.2">PMU_VDD_1V8</text>
<text x="75" y="138.3">IN</text>
<text x="75" y="143.3">GND</text>
<text x="85.4" y="138.3">OUT</text>
<text x="75" y="148.4">EN</text>
<text x="87.2" y="148.4">BP</text>
</g>
<g font-size="1.8">
<text x="31.7" y="1.9">5</text>
<text x="90.1" y="1.9">4</text>
<text x="148.5" y="1.9">3</text>
<text x="206.8" y="1.9">2</text>
<text x="265.2" y="1.9">1</text>
<text x=".7" y="29.8">D</text>
<text x="295.1" y="29.8">D</text>
<text x=".7" y="80.9">C</text>
<text x="295.1" y="80.9">C</text>
<text x=".7" y="132.1">B</text>
<text x="295.1" y="132.1">B</text>
<text x=".7" y="183.3">A</text>
<text x="295.1" y="183.3">A</text>
<text x="31.7" y="209.2">5</text>
<text x="90.1" y="209.2">4</text>
<text x="148.5" y="209.2">3</text>
<text x="206.8" y="209.2">2</text>
<text x="265.2" y="209.2">1</text>
</g>
</svg>
